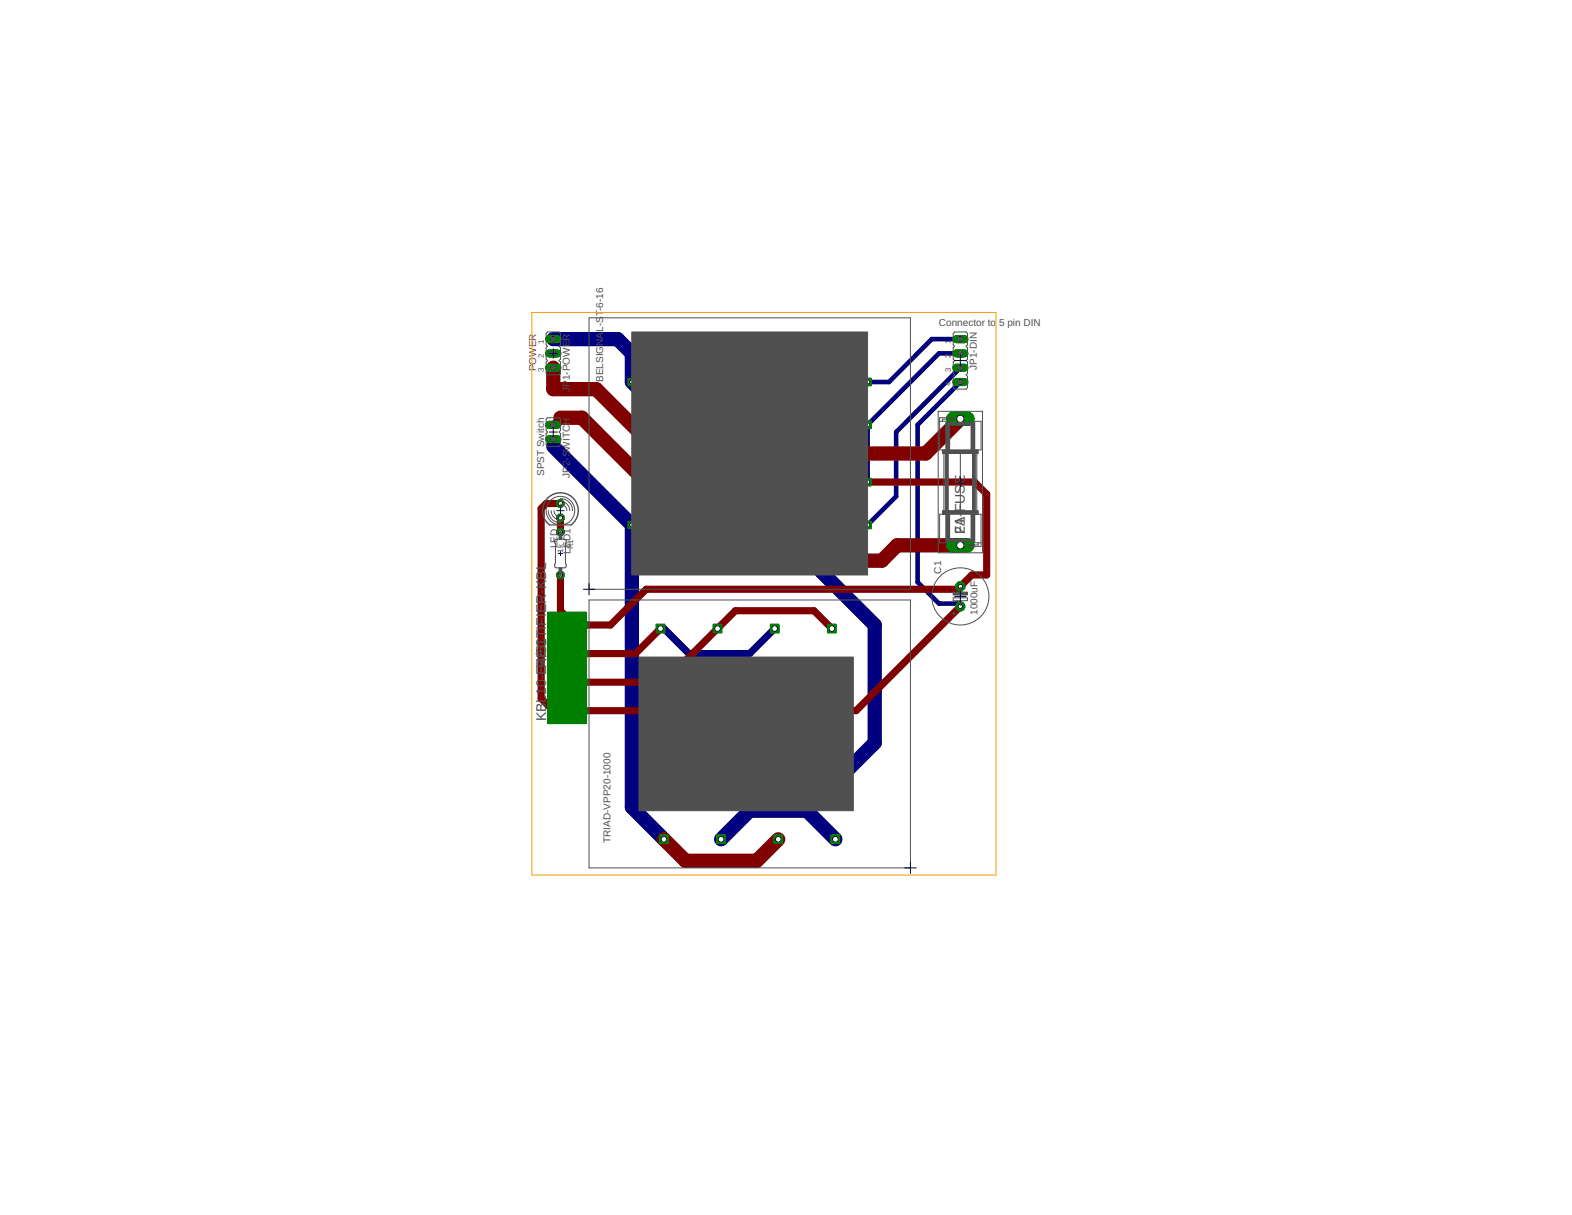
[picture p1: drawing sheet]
<svg xmlns="http://www.w3.org/2000/svg" width="279mm" height="216mm" viewBox="0 0 279 216" stroke-linecap="round" stroke-linejoin="round" font-family="sans-serif">
<path d="M98.3 60.3h11.5l2.5 2.5v5.1l43.2 43.2v20.9l-12.1 12.1M98.3 79.3l14 14v50.1l5.7 5.7M143.4 144.1h-10.2l-5 5M143.4 144.1l5.1 5" fill="none" stroke="#000080" stroke-width="2.5"/>
<path d="M98.3 78v1.3M117.4 111.7h.6l4.4 4.4h10.8l4.5-4.4" fill="none" stroke="#000080" stroke-width="1.3"/>
<path d="M170.7 60.3h-5.1l-7.6 7.6h-3.8M170.7 65.3l-11.4 11.5v11.4l-5.1 5.1M170.7 67.9l-7.6 7.6v27.9l3.8 3.9h3.3l.5 .5M170.7 62.8h-3.8l-12.7 12.7v10.2" fill="none" stroke="#000080" stroke-width=".83"/>
<circle cx="170.7" cy="104.2" r=".87" fill="#008000" stroke="#008000" stroke-width=".18"/>
<circle cx="170.7" cy="104.2" r=".4" fill="#fff" stroke="#000" stroke-width=".18"/>
<circle cx="170.7" cy="107.8" r=".8" fill="#008000" stroke="#008000" stroke-width=".18"/>
<circle cx="170.7" cy="107.8" r=".4" fill="#fff" stroke="#000" stroke-width=".18"/>
<path d="M169.4 74.4h2.6" fill="none" stroke="#008000" stroke-width="2.5"/>
<circle cx="170.7" cy="74.4" r=".66" fill="#fff" stroke="#000" stroke-width=".18"/>
<path d="M169.4 96.9h2.6" fill="none" stroke="#008000" stroke-width="2.5"/>
<circle cx="170.7" cy="96.9" r=".66" fill="#fff" stroke="#000" stroke-width=".18"/>
<path d="M170 60.3h1.4" fill="none" stroke="#008000" stroke-width="1.4"/>
<circle cx="170.7" cy="60.3" r=".47" fill="#fff" stroke="#000" stroke-width=".18"/>
<path d="M170 62.8h1.4" fill="none" stroke="#008000" stroke-width="1.4"/>
<circle cx="170.7" cy="62.8" r=".47" fill="#fff" stroke="#000" stroke-width=".18"/>
<path d="M170 65.3h1.4" fill="none" stroke="#008000" stroke-width="1.4"/>
<circle cx="170.7" cy="65.3" r=".47" fill="#fff" stroke="#000" stroke-width=".18"/>
<path d="M170 67.9h1.4" fill="none" stroke="#008000" stroke-width="1.4"/>
<circle cx="170.7" cy="67.9" r=".47" fill="#fff" stroke="#000" stroke-width=".18"/>
<path d="M97.6 60.3h1.5" fill="none" stroke="#008000" stroke-width="1.4"/>
<circle cx="98.3" cy="60.3" r=".47" fill="#fff" stroke="#000" stroke-width=".18"/>
<path d="M97.6 62.8h1.5" fill="none" stroke="#008000" stroke-width="1.4"/>
<circle cx="98.3" cy="62.8" r=".47" fill="#fff" stroke="#000" stroke-width=".18"/>
<path d="M97.6 65.3h1.5" fill="none" stroke="#008000" stroke-width="1.4"/>
<circle cx="98.3" cy="65.3" r=".47" fill="#fff" stroke="#000" stroke-width=".18"/>
<path d="M97.6 75.5h1.5" fill="none" stroke="#008000" stroke-width="1.4"/>
<circle cx="98.3" cy="75.5" r=".47" fill="#fff" stroke="#000" stroke-width=".18"/>
<path d="M97.6 78h1.5" fill="none" stroke="#008000" stroke-width="1.4"/>
<circle cx="98.3" cy="78" r=".47" fill="#fff" stroke="#000" stroke-width=".18"/>
<circle cx="99.6" cy="89.5" r=".71" fill="#008000" stroke="#008000" stroke-width=".18"/>
<circle cx="99.6" cy="89.5" r=".4" fill="#fff" stroke="#000" stroke-width=".18"/>
<circle cx="99.6" cy="92" r=".71" fill="#008000" stroke="#008000" stroke-width=".18"/>
<circle cx="99.6" cy="92" r=".4" fill="#fff" stroke="#000" stroke-width=".18"/>
<circle cx="99.6" cy="94.6" r=".71" fill="#008000" stroke="#008000" stroke-width=".18"/>
<circle cx="99.6" cy="94.6" r=".4" fill="#fff" stroke="#000" stroke-width=".18"/>
<circle cx="99.6" cy="102.2" r=".71" fill="#008000" stroke="#008000" stroke-width=".18"/>
<circle cx="99.6" cy="102.2" r=".4" fill="#fff" stroke="#000" stroke-width=".18"/>
<path d="M147.7 148.4h1.5v1.5h-1.5z" fill="#008000" stroke="#008000" stroke-width=".18"/>
<circle cx="148.5" cy="149.1" r=".51" fill="#fff" stroke="#000" stroke-width=".18"/>
<path d="M137.6 148.4h1.5v1.5h-1.5z" fill="#008000" stroke="#008000" stroke-width=".18"/>
<circle cx="138.3" cy="149.1" r=".51" fill="#fff" stroke="#000" stroke-width=".18"/>
<path d="M127.4 148.4h1.5v1.5h-1.5z" fill="#008000" stroke="#008000" stroke-width=".18"/>
<circle cx="128.2" cy="149.1" r=".51" fill="#fff" stroke="#000" stroke-width=".18"/>
<path d="M117.2 148.4h1.6v1.5h-1.6z" fill="#008000" stroke="#008000" stroke-width=".18"/>
<circle cx="118" cy="149.1" r=".51" fill="#fff" stroke="#000" stroke-width=".18"/>
<path d="M147.1 110.9h1.5v1.6h-1.5z" fill="#008000" stroke="#008000" stroke-width=".18"/>
<circle cx="147.8" cy="111.7" r=".51" fill="#fff" stroke="#000" stroke-width=".18"/>
<path d="M136.9 110.9h1.6v1.6h-1.6z" fill="#008000" stroke="#008000" stroke-width=".18"/>
<circle cx="137.7" cy="111.7" r=".51" fill="#fff" stroke="#000" stroke-width=".18"/>
<path d="M126.8 110.9h1.5v1.6h-1.5z" fill="#008000" stroke="#008000" stroke-width=".18"/>
<circle cx="127.5" cy="111.7" r=".51" fill="#fff" stroke="#000" stroke-width=".18"/>
<path d="M116.6 110.9h1.6v1.6h-1.6z" fill="#008000" stroke="#008000" stroke-width=".18"/>
<circle cx="117.4" cy="111.7" r=".51" fill="#fff" stroke="#000" stroke-width=".18"/>
<path d="M100.9 126.3h2.5" fill="none" stroke="#008000" stroke-width="2.4"/>
<circle cx="102.2" cy="126.3" r=".8" fill="#fff" stroke="#000" stroke-width=".18"/>
<path d="M100.9 121.2h2.5" fill="none" stroke="#008000" stroke-width="2.4"/>
<circle cx="102.2" cy="121.2" r=".8" fill="#fff" stroke="#000" stroke-width=".18"/>
<path d="M100.9 116.1h2.5" fill="none" stroke="#008000" stroke-width="2.4"/>
<circle cx="102.2" cy="116.1" r=".8" fill="#fff" stroke="#000" stroke-width=".18"/>
<path d="M100.9 111.1h2.5" fill="none" stroke="#008000" stroke-width="2.4"/>
<circle cx="102.2" cy="111.1" r=".8" fill="#fff" stroke="#000" stroke-width=".18"/>
<path d="M111.7 92.6h1.3v1.3h-1.3z" fill="#008000" stroke="#008000" stroke-width=".18"/>
<circle cx="112.3" cy="93.3" r=".4" fill="#fff" stroke="#000" stroke-width=".18"/>
<path d="M111.7 67.2h1.3v1.3h-1.3z" fill="#008000" stroke="#008000" stroke-width=".18"/>
<circle cx="112.3" cy="67.9" r=".4" fill="#fff" stroke="#000" stroke-width=".18"/>
<path d="M153.5 92.6h1.4v1.3h-1.4z" fill="#008000" stroke="#008000" stroke-width=".18"/>
<circle cx="154.2" cy="93.3" r=".4" fill="#fff" stroke="#000" stroke-width=".18"/>
<path d="M153.5 85h1.4v1.3h-1.4z" fill="#008000" stroke="#008000" stroke-width=".18"/>
<circle cx="154.2" cy="85.7" r=".4" fill="#fff" stroke="#000" stroke-width=".18"/>
<path d="M153.5 74.8h1.4v1.4h-1.4z" fill="#008000" stroke="#008000" stroke-width=".18"/>
<circle cx="154.2" cy="75.5" r=".4" fill="#fff" stroke="#000" stroke-width=".18"/>
<path d="M153.5 67.2h1.4v1.3h-1.4z" fill="#008000" stroke="#008000" stroke-width=".18"/>
<circle cx="154.2" cy="67.9" r=".4" fill="#fff" stroke="#000" stroke-width=".18"/>
<path d="M99.6 74.2l-1.3 1.3M99.6 89.5h-2.5l-.9 .9v33.7l2.1 2.2h53.9l18.5-18.5M99.6 92v2.6M154.2 85.7h19l2.2 2.1v14.4h-2.7l-2.5 2.5h-55.3l-6.4 6.4h-6.3l-2.6-2.6v-6.3M117.4 111.7l-4.5 4.4h-10.7M147.8 111.7l-3.1-3.2h-14l-12.7 12.7h-15.8" fill="none" stroke="#800000" stroke-width="1.3"/>
<path d="M98.3 65.3v3.9h7.7l11.4 11.4h47.1l6.2-6.2M99.6 74.2h3.8l25.4 25.4h27.9l2.7-2.7h11.3M118 149.1l3.8 3.9h12.7l3.8-3.9" fill="none" stroke="#800000" stroke-width="2.5"/>
<circle cx="170.7" cy="104.2" r=".87" fill="#008000" stroke="#008000" stroke-width=".18"/>
<circle cx="170.7" cy="104.2" r=".4" fill="#fff" stroke="#000" stroke-width=".18"/>
<circle cx="170.7" cy="107.8" r=".8" fill="#008000" stroke="#008000" stroke-width=".18"/>
<circle cx="170.7" cy="107.8" r=".4" fill="#fff" stroke="#000" stroke-width=".18"/>
<path d="M169.4 74.4h2.6" fill="none" stroke="#008000" stroke-width="2.5"/>
<circle cx="170.7" cy="74.4" r=".66" fill="#fff" stroke="#000" stroke-width=".18"/>
<path d="M169.4 96.9h2.6" fill="none" stroke="#008000" stroke-width="2.5"/>
<circle cx="170.7" cy="96.9" r=".66" fill="#fff" stroke="#000" stroke-width=".18"/>
<path d="M170 60.3h1.4" fill="none" stroke="#008000" stroke-width="1.4"/>
<circle cx="170.7" cy="60.3" r=".47" fill="#fff" stroke="#000" stroke-width=".18"/>
<path d="M170 62.8h1.4" fill="none" stroke="#008000" stroke-width="1.4"/>
<circle cx="170.7" cy="62.8" r=".47" fill="#fff" stroke="#000" stroke-width=".18"/>
<path d="M170 65.3h1.4" fill="none" stroke="#008000" stroke-width="1.4"/>
<circle cx="170.7" cy="65.3" r=".47" fill="#fff" stroke="#000" stroke-width=".18"/>
<path d="M170 67.9h1.4" fill="none" stroke="#008000" stroke-width="1.4"/>
<circle cx="170.7" cy="67.9" r=".47" fill="#fff" stroke="#000" stroke-width=".18"/>
<path d="M97.6 60.3h1.5" fill="none" stroke="#008000" stroke-width="1.4"/>
<circle cx="98.3" cy="60.3" r=".47" fill="#fff" stroke="#000" stroke-width=".18"/>
<path d="M97.6 62.8h1.5" fill="none" stroke="#008000" stroke-width="1.4"/>
<circle cx="98.3" cy="62.8" r=".47" fill="#fff" stroke="#000" stroke-width=".18"/>
<path d="M97.6 65.3h1.5" fill="none" stroke="#008000" stroke-width="1.4"/>
<circle cx="98.3" cy="65.3" r=".47" fill="#fff" stroke="#000" stroke-width=".18"/>
<path d="M97.6 75.5h1.5" fill="none" stroke="#008000" stroke-width="1.4"/>
<circle cx="98.3" cy="75.5" r=".47" fill="#fff" stroke="#000" stroke-width=".18"/>
<path d="M97.6 78h1.5" fill="none" stroke="#008000" stroke-width="1.4"/>
<circle cx="98.3" cy="78" r=".47" fill="#fff" stroke="#000" stroke-width=".18"/>
<circle cx="99.6" cy="89.5" r=".71" fill="#008000" stroke="#008000" stroke-width=".18"/>
<circle cx="99.6" cy="89.5" r=".4" fill="#fff" stroke="#000" stroke-width=".18"/>
<circle cx="99.6" cy="92" r=".71" fill="#008000" stroke="#008000" stroke-width=".18"/>
<circle cx="99.6" cy="92" r=".4" fill="#fff" stroke="#000" stroke-width=".18"/>
<circle cx="99.6" cy="94.6" r=".71" fill="#008000" stroke="#008000" stroke-width=".18"/>
<circle cx="99.6" cy="94.6" r=".4" fill="#fff" stroke="#000" stroke-width=".18"/>
<circle cx="99.6" cy="102.2" r=".71" fill="#008000" stroke="#008000" stroke-width=".18"/>
<circle cx="99.6" cy="102.2" r=".4" fill="#fff" stroke="#000" stroke-width=".18"/>
<path d="M147.7 148.4h1.5v1.5h-1.5z" fill="#008000" stroke="#008000" stroke-width=".18"/>
<circle cx="148.5" cy="149.1" r=".51" fill="#fff" stroke="#000" stroke-width=".18"/>
<path d="M137.6 148.4h1.5v1.5h-1.5z" fill="#008000" stroke="#008000" stroke-width=".18"/>
<circle cx="138.3" cy="149.1" r=".51" fill="#fff" stroke="#000" stroke-width=".18"/>
<path d="M127.4 148.4h1.5v1.5h-1.5z" fill="#008000" stroke="#008000" stroke-width=".18"/>
<circle cx="128.2" cy="149.1" r=".51" fill="#fff" stroke="#000" stroke-width=".18"/>
<path d="M117.2 148.4h1.6v1.5h-1.6z" fill="#008000" stroke="#008000" stroke-width=".18"/>
<circle cx="118" cy="149.1" r=".51" fill="#fff" stroke="#000" stroke-width=".18"/>
<path d="M147.1 110.9h1.5v1.6h-1.5z" fill="#008000" stroke="#008000" stroke-width=".18"/>
<circle cx="147.8" cy="111.7" r=".51" fill="#fff" stroke="#000" stroke-width=".18"/>
<path d="M136.9 110.9h1.6v1.6h-1.6z" fill="#008000" stroke="#008000" stroke-width=".18"/>
<circle cx="137.7" cy="111.7" r=".51" fill="#fff" stroke="#000" stroke-width=".18"/>
<path d="M126.8 110.9h1.5v1.6h-1.5z" fill="#008000" stroke="#008000" stroke-width=".18"/>
<circle cx="127.5" cy="111.7" r=".51" fill="#fff" stroke="#000" stroke-width=".18"/>
<path d="M116.6 110.9h1.6v1.6h-1.6z" fill="#008000" stroke="#008000" stroke-width=".18"/>
<circle cx="117.4" cy="111.7" r=".51" fill="#fff" stroke="#000" stroke-width=".18"/>
<path d="M100.9 126.3h2.5" fill="none" stroke="#008000" stroke-width="2.4"/>
<circle cx="102.2" cy="126.3" r=".8" fill="#fff" stroke="#000" stroke-width=".18"/>
<path d="M100.9 121.2h2.5" fill="none" stroke="#008000" stroke-width="2.4"/>
<circle cx="102.2" cy="121.2" r=".8" fill="#fff" stroke="#000" stroke-width=".18"/>
<path d="M100.9 116.1h2.5" fill="none" stroke="#008000" stroke-width="2.4"/>
<circle cx="102.2" cy="116.1" r=".8" fill="#fff" stroke="#000" stroke-width=".18"/>
<path d="M100.9 111.1h2.5" fill="none" stroke="#008000" stroke-width="2.4"/>
<circle cx="102.2" cy="111.1" r=".8" fill="#fff" stroke="#000" stroke-width=".18"/>
<path d="M111.7 92.6h1.3v1.3h-1.3z" fill="#008000" stroke="#008000" stroke-width=".18"/>
<circle cx="112.3" cy="93.3" r=".4" fill="#fff" stroke="#000" stroke-width=".18"/>
<path d="M111.7 67.2h1.3v1.3h-1.3z" fill="#008000" stroke="#008000" stroke-width=".18"/>
<circle cx="112.3" cy="67.9" r=".4" fill="#fff" stroke="#000" stroke-width=".18"/>
<path d="M153.5 92.6h1.4v1.3h-1.4z" fill="#008000" stroke="#008000" stroke-width=".18"/>
<circle cx="154.2" cy="93.3" r=".4" fill="#fff" stroke="#000" stroke-width=".18"/>
<path d="M153.5 85h1.4v1.3h-1.4z" fill="#008000" stroke="#008000" stroke-width=".18"/>
<circle cx="154.2" cy="85.7" r=".4" fill="#fff" stroke="#000" stroke-width=".18"/>
<path d="M153.5 74.8h1.4v1.4h-1.4z" fill="#008000" stroke="#008000" stroke-width=".18"/>
<circle cx="154.2" cy="75.5" r=".4" fill="#fff" stroke="#000" stroke-width=".18"/>
<path d="M153.5 67.2h1.4v1.3h-1.4z" fill="#008000" stroke="#008000" stroke-width=".18"/>
<circle cx="154.2" cy="67.9" r=".4" fill="#fff" stroke="#000" stroke-width=".18"/>
<g fill="none" stroke="#505050" stroke-width=".18">
<path d="M97.3 59h2.1l.2 .2v2.1l-.2 .2 .2 .3v2l-.2 .3 .2 .2v2.1l-.2 .2h-2.1l-.2-.2v-2.1l.2-.2-.2-.3v-2l.2-.3-.2-.2v-2.1zM104.7 56.5h57.1v48.2h-57.1zM169.7 59h2l.3 .2v2.1l-.3 .2 .3 .3v2l-.3 .3 .3 .2v2.1l-.3 .2 .3 .3v2l-.3 .3h-2l-.3-.3v-2l.3-.3-.3-.2v-2.1l.3-.2-.3-.3v-2l.3-.3-.3-.2v-2.1zM97.3 74.2h2.1l.2 .3v2l-.2 .3 .2 .2v2.1l-.2 .2h-2.1l-.2-.2v-2.1l.2-.2-.2-.3v-2zM166.8 73.1h7.8v25.1h-7.8zM167 74.9h1.1v5h-1.1v-5.7h2.4v.3h-1.9v.4M173.2 74.9h1.2v5h-1.2zM97.5 90.7a2.15 2.15 0 0 0 2.1 2.2M98 90.7a1.66 1.66 0 0 0 1.6 1.7M98.5 90.7l.2 .8 .4 .3 .5 .1M98.7 95.9l1.7-.1 .2 .2v.5l-.1 .1v3.5l.1 .2v.3l-.1 .3h-1.7l-.2-.2v-.4l.1-.2zM99.6 89.6l.7 .3 .3 .4 .2 .4"/>
<path d="M99.6 89.1a1.66 1.66 0 0 1 1.7 1.6M99.6 88.6a2.18 2.18 0 0 1 2.2 2.1M167 91.4h1.1v5.1h-1.1zM167.8 80.6v10.1M170.7 80.5v10.4M173.6 80.6v10.1M173.9 96.5v.3h-1.9v.3h2.4v-5.7h-1.2v5.1h1.2M97.5 108.9h6.6v19.5h-6.6zM99 115.4a.36 .36 0 0 1 .3 .5 .36 .36 0 0 1-.5 .2l-.1 .4 .3 .3M99.1 110.6v1M104.7 106.6h57.1v47.6h-57.1zM169.2 109h.7"/>
<path d="M169.4 106.2h2.6v.5h-2.6zM169.5 108.6v.8M170.7 104.3v1M170.7 106.7v.9M98.6 126.3h1M99 120.5a.36 .36 0 0 1 .3 .5 .36 .36 0 0 1-.5 .2l-.1 .4 .3 .3M99.1 125.8v1"/>
<circle cx="99.6" cy="90.7" r="2.54"/>
<circle cx="170.7" cy="106" r="5.1"/>
</g>
<g fill="#505050" stroke="#505050" stroke-width=".18">
<path d="M167.5 79.9h1.2v.7h-1.2z"/>
<path d="M172.7 79.9h1.2v.7h-1.2z"/>
<path d="M168.7 79.9h4v.7h-4z"/>
<path d="M172.7 90.7h1.2v.7h-1.2z"/>
<path d="M167.5 90.7h1.2v.7h-1.2z"/>
<path d="M168.7 90.7h4v.7h-4z"/>
<path d="M172.8 80.6h.6v10.1h-.6z"/>
<path d="M168 80.6h.5v10.1h-.5z"/>
<path d="M168.7 91.4h.1v3.9h-.1z"/>
<path d="M172.6 91.4h.1v3.9h-.1z"/>
<path d="M172.6 76h.1v3.9h-.1z"/>
<path d="M168.7 76h.1v3.9h-.1z"/>
<path d="M168.1 75.1h.6v4.8h-.6z"/>
<path d="M172.7 75.1h.5v4.8h-.5z"/>
<path d="M172.7 91.4h.5v4.8h-.5z"/>
<path d="M168.1 91.4h.6v4.8h-.6z"/>
<path d="M99.4 100.9h.5v.4h-.5z"/>
<path d="M99.4 95.4h.5v.4h-.5z"/>
<path d="M113.6 116.8h38.1v27.3h-38.1z"/>
<path d="M112.3 59h41.9v43.2h-41.9z"/>
<path d="M169.4 105.2h2.6v.5h-2.6z"/>
<path d="M168.7 75.1h4v.4h-4z"/>
<path d="M172.6 75.1h.1v.9h-.1z"/>
<path d="M168.7 75.1h.1v.9h-.1z"/>
<path d="M168.7 95.8h4v.4h-4z"/>
<path d="M168.7 95.3h.1v.9h-.1z"/>
<path d="M172.6 95.3h.1v.9h-.1z"/>
<path d="M170.4 60h.6v.6h-.6z"/>
<path d="M170.4 62.5h.6v.6h-.6z"/>
<path d="M170.4 65h.6v.6h-.6z"/>
<path d="M170.4 67.6h.6v.6h-.6z"/>
<path d="M98 60h.6v.6h-.6z"/>
<path d="M98 62.5h.6v.6h-.6z"/>
<path d="M98 65h.6v.6h-.6z"/>
<path d="M98 77.7h.6v.6h-.6z"/>
<path d="M98 75.2h.6v.6h-.6z"/>
</g>
<path d="M97.7 93.3h3.8" fill="none" stroke="#505050" stroke-width=".21"/>
<path d="M97.7 93.3a3.2 3.2 0 0 1-.4-4.7 3.2 3.2 0 0 1 4.7 0 3.2 3.2 0 0 1-.5 4.7" fill="none" stroke="#505050" stroke-width=".25"/>
<path d="M99.6 94.6v.8M99.6 101.3v.9" fill="none" stroke="#505050" stroke-width=".51"/>
<g fill="none" stroke="#000" stroke-width=".18">
<path d="M97.5 62.8h1.7M97.6 76.8h1.4M98.3 62v1.6M98.3 76.1v1.4M169.7 64.1h2M170.7 63.1v2M99 90.7h1.3M99.2 98.4h.8M99.6 90.1v1.3M99.6 98v.7M169.9 85.7h1.6M170.7 84.9v1.6"/>
<path d="M99.9 118.7h2M100.9 117.7v2M103.7 104.7h2M104.7 103.7v2M169.7 106h2M170.7 105v2M160.8 154.2h2M161.8 153.2v2"/>
</g>
<path d="M94.5 55.5h82.5v100h-82.5z" fill="none" stroke="#f90" stroke-width=".18"/>
<path d="M97.3 108.8h6.9v19.8h-6.9z" fill="#008000" stroke="#008000" stroke-width=".18"/>
<g font-size="2.5" fill="#505050">
<text x="171.5" y="94.9" transform="rotate(-90 171.5 94.9)">2A</text>
<text x="171.5" y="94.8" transform="rotate(-90 171.5 94.8)">F1-</text>
<text x="171.5" y="91.1" transform="rotate(-90 171.5 91.1)">FUSE</text>
<text x="97.1" y="118.2" transform="rotate(-90 97.1 118.2)">4/51</text>
<text x="97.1" y="128.2" transform="rotate(-90 97.1 128.2)">KBL10-ERECTIFIER-KBL</text>
</g>
<g font-size="1.8" fill="#505050">
<text x="107.2" y="56.2" transform="rotate(-90 107.2 56.2)">T</text>
<text x="107.2" y="55.2" transform="rotate(-90 107.2 55.2)">-6-16</text>
<text x="166.9" y="58">Connector to</text>
<text x="177.6" y="58">5 pin DIN</text>
<text x="95.3" y="66" transform="rotate(-90 95.3 66)">POWER</text>
<text x="107.2" y="60.2" transform="rotate(-90 107.2 60.2)">AL-S</text>
<text x="173.6" y="65.7" transform="rotate(-90 173.6 65.7)">JP1-DIN</text>
<text x="101.3" y="69.6" transform="rotate(-90 101.3 69.6)">J</text>
<text x="101.3" y="68.7" transform="rotate(-90 101.3 68.7)">P1-POWER</text>
<text x="107.2" y="67.9" transform="rotate(-90 107.2 67.9)">BELSIGN</text>
<text x="96.7" y="84.6" transform="rotate(-90 96.7 84.6)">SPST Switch</text>
<text x="101.3" y="84.9" transform="rotate(-90 101.3 84.9)">JP2-SWITCH</text>
<text x="99.1" y="97.4" transform="rotate(-90 99.1 97.4)">LED</text>
<text x="101.4" y="98.4" transform="rotate(-90 101.4 98.4)">LED1</text>
<text x="167.3" y="101.9" transform="rotate(-90 167.3 101.9)">C1</text>
<text x="173.7" y="109.3" transform="rotate(-90 173.7 109.3)">1000uF</text>
<text x="108.5" y="149.8" transform="rotate(-90 108.5 149.8)">TRIAD-VPP20-1000</text>
</g>
<g font-size="1.4" fill="#505050">
<text x="96.7" y="63.6" transform="rotate(-90 96.7 63.6)">2</text>
<text x="96.7" y="61.1" transform="rotate(-90 96.7 61.1)">1</text>
<text x="169" y="63.6" transform="rotate(-90 169 63.6)">2</text>
<text x="169" y="61.1" transform="rotate(-90 169 61.1)">1</text>
<text x="96.7" y="66.1" transform="rotate(-90 96.7 66.1)">3</text>
<text x="169" y="68.7" transform="rotate(-90 169 68.7)">4</text>
<text x="169" y="66.1" transform="rotate(-90 169 66.1)">3</text>
<text x="100.1" y="98.2" transform="rotate(-90 100.1 98.2)">1k</text>
<text x="101.9" y="97.6" transform="rotate(-90 101.9 97.6)">R1</text>
</g>
</svg>
